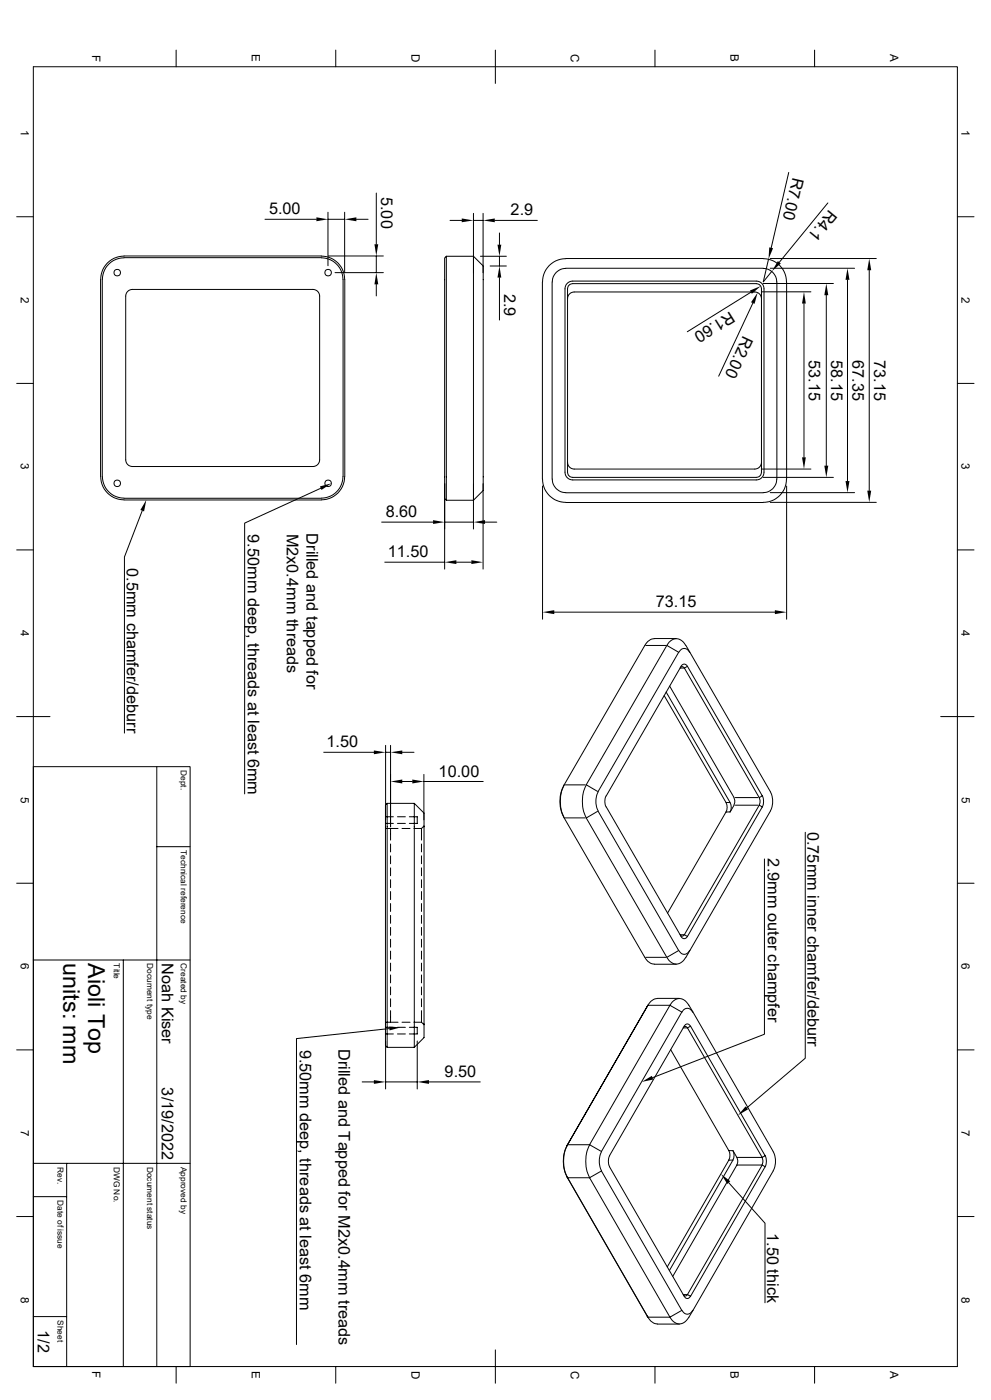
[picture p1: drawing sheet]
<svg xmlns="http://www.w3.org/2000/svg" width="297mm" height="420mm" viewBox="0 0 297 420" stroke-linecap="round" stroke-linejoin="round" font-family="sans-serif">
<g fill="none" stroke="#000" stroke-width=".3">
<path d="M52.8 15v5M100.6 15v5M148.5 15v10M196.3 15v5M244.1 15v5M10 20h276.9v390h-276.9zM112.8 57.9v15.4M236.4 51.7l-5.3 22.6M5 65h5M79.4 65.8h15.4M98.3 63.7v16M98.3 65.8h5"/>
<path d="M98.4 76.8h16.5M103.3 63.7v18M106.8 65.8h3.5M112.8 76.8v5M133.8 76.9h8.1M134.9 66.1h3.5M141.9 64v17.8M141.9 66.1h2.9M144 76.9h7.8M144.8 64v17.8M146.9 79.8h4.9M148.3 66.1h12.7"/>
<path d="M149.7 69.9v3.5M149.7 76.9v2.9M169.6 77.6h59.1M169.6 77.6a6.9 6.9 0 0 0-7 7v59.1a7 7 0 0 0 7 7M228.7 77.6a7 7 0 0 1 7.1 7l-.1 59.1a6.9 6.9 0 0 1-7 7M230.3 77.7l-1.5 6.8 2.6-3.1M230.8 77.6h31.8M248.1 60.9l-14.5 17.8M286.9 65h5M30.1 83.8v59.2M30.2 83.8a7 7 0 0 1 7-7h59.1a7 7 0 0 1 7 7v59.2a6.9 6.9 0 0 1-7 6.9M30.6 83.8v59.2"/>
<path d="M30.7 83.8a6.5 6.5 0 0 1 6.5-6.5h59.1a6.6 6.6 0 0 1 6.5 6.5v59.2a6.6 6.6 0 0 1-6.5 6.4M38.3 87.4l1.4-.6h54.1a2.02 2.02 0 0 1 2 2v49.2a2.02 2.02 0 0 1-2 2h-54.1a2.02 2.02 0 0 1-2-2v-49.2zM100.4 81.8h14.5M112.8 85.3v3.5M149.7 83.3v12.7M169.6 80.5h59.1M169.6 80.5a4 4 0 0 0-4.1 4.1v59.1a4.1 4.1 0 0 0 4.1 4.1M170 85l.8-.5 .9-.2h55a2.31 2.31 0 0 1 2.3 2.4v54.9a2.31 2.31 0 0 1-2.3 2.4h-55a2.31 2.31 0 0 1-2.4-2.4v-54.9l.2-.9zM170.3 85.8l.5-.5 .9-.2h55a1.59 1.59 0 0 1 1.5 1.6v54.9a1.59 1.59 0 0 1-1.5 1.6h-55a1.59 1.59 0 0 1-1.6-1.6v-54.9zM225 87.7l-19 11.8M225.6 90.9l-10.2 22M228.2 89.6a2.02 2.02 0 0 0-2-2h-54.1a2.02 2.02 0 0 0-2 2"/>
<path d="M228.3 87.5h14.7M228.7 80.5a4.1 4.1 0 0 1 4.1 4.1v59.1a4 4 0 0 1-4.1 4.1M228.8 85h21M230.8 80.5h25.3M241 91.1v46.1M247.6 88.6v51.1M254 83.9v60.4M260.5 81.1v66.1M5 115h5M286.9 115h5M170.1 138.7a2.02 2.02 0 0 0 2 2h54.1a2.02 2.02 0 0 0 2-2M30.2 143a6.9 6.9 0 0 0 7 6.9"/>
<path d="M30.7 143a6.5 6.5 0 0 0 6.5 6.4M37.2 149.5h59.1M37.2 150h59.1M42.6 153.2l-5.3 13.9v52.8M96.1 146.5l-22.8 10.4v81.3M114.4 156.6h15.4M133.3 145.1v25.6M133.3 156.6h8.6M133.8 150.1v-73.2l-.5 .5v72.2l.5 .5h8.1v-73.2l2.9 2.9v67.4l-2.9 2.9M141.9 145.1v13.6M144.8 145.1v25.6M145.4 156.6h3.5"/>
<path d="M162.6 145.8v40M169.6 147.8h59.1M169.6 150.7h59.1M228.3 140.7h14.7M228.8 143.2h21M230.8 150.7h31.8M230.8 147.8h25.3M235.8 145.8v40M5 165h5M115.3 168.7h18M136.8 168.7h4.5M286.9 165h5"/>
<path d="M166.1 183.6h66.1M193.5 193.6h6M200 193.7l3.2 1.9M202.7 191.6h-6.6a3.6 3.6 0 0 0-2.8 2l-24.2 41.9M203.4 195.7l-24.2 41.8M203.4 195.7a1.74 1.74 0 0 1 1.7-1.2 1.74 1.74 0 0 1 1.6 1.2M205.5 193.6a3 3 0 0 0-2.8-2 3 3 0 0 0-2.8 2l-24.2 41.9a11.1 11.1 0 0 0 0 9.9l24.2 41.8a3 3 0 0 0 2.8 2 3 3 0 0 0 2.8-2M205.6 193.6l25.3 43.9a6.5 6.5 0 0 1 0 5.8M206 199.9l-.9 .5M5 215h10M199.1 208.7l18.5 32M199.6 207.6l19.2 33.1"/>
<path d="M200.7 205.8l19.3 33.5M203.8 200.4a.67 .67 0 0 1 .7-.4 .67 .67 0 0 1 .6 .4M203.9 200.4h1.2M205.1 200.4l22.5 38.9 .8-.5M281.9 215h10M10 230h47v180M47 230v180M97 225.7h15.1M115.6 223.6v22.4M115.6 225.7h1.5M117.1 223.6v24.4M120.6 225.7h3.5"/>
<path d="M120.6 234.4h3M127 232.3v13.7M127 234.4h17.8M168.9 235.8a10.2 10.2 0 0 0 .2 9.6l24.2 41.8a3.6 3.6 0 0 0 2.8 2M169.1 235.5l-.2 .3M169.1 235.5a10.9 10.9 0 0 0 0 9.9M169.4 235.5h6M175.9 235.5l3.2 1.9M179.3 237.5a6.5 6.5 0 0 0 0 5.8M181.7 238.8a3.8 3.8 0 0 0 0 3.3M181.7 238.8l22.4-38.9a1.04 1.04 0 0 1 1-.7 1.04 1.04 0 0 1 .9 .7l22.5 38.9M220 239.3a2.51 2.51 0 0 1 0 2.2"/>
<path d="M220.4 239.3h6.8M227.5 239.3a2.51 2.51 0 0 1 0 2.2M228.5 238.8a3.8 3.8 0 0 1 0 3.3M47 254h10M115.5 248.5h3.8M115.5 245h2.4M115.5 247h2.4M116 241h8.2M117.1 248.5v3.5M117.1 253.2v2.4M117.1 256.8v2.3M119.1 245h2.4"/>
<path d="M119.1 247h2.4M120.5 248.5h2.4M122.7 245h2.4v2h-2.4M124.1 248.5h2.2M124.2 241l2.9 2.9v67.4l-2.9 2.9zM126.3 253.2v2.4M126.3 256.8v2.3M127.1 247.8l-.8 .7v3.5M169.4 245.4h6M179.1 243.4l-3.2 1.9M179.2 243.3l24.2 41.9M217.6 240.8a3.1 3.1 0 0 1 0 2.8l-17.5 30.3"/>
<path d="M217.6 243.6h1.1M217.6 240.7h1.1M218.8 240.8a3.1 3.1 0 0 1 0 2.8l1.2-2M220.4 241.6h6.8M228.4 242.1l-.8-.5-22.5 38.8h-1.2M228.5 242.1l-22.5 38.8a1.04 1.04 0 0 1-.9 .7 1.04 1.04 0 0 1-1-.7l-22.4-38.8M229.1 257.7v52.6l-33.5 13M230.9 243.3l-25.3 43.9M241.3 249.7v67.8l-17.5 14.9M5 265h5M117.1 260.3v2.4M117.1 263.9v2.4"/>
<path d="M117.1 267.5v2.4M117.1 271.1v2.3M117.1 274.6v2.4M117.1 278.2v2.4M126.3 260.3v2.4M126.3 263.9v2.4M126.3 267.5v2.4M126.3 271.1v2.3M126.3 274.6v2.4M126.3 278.2v2.4M286.9 265h5M10 288h47"/>
<path d="M37 288v122M117.1 281.8v2.3M117.1 285.3v2.4M117.1 288.9v2.4M117.1 292.5v2.4M117.1 296.1v2.3M117.1 299.6v2.4M126.3 281.8v2.3M126.3 285.3v2.4M126.3 288.9v2.4M126.3 292.5v2.4M126.3 296.1v2.3"/>
<path d="M126.3 299.6v2.4M193.5 287.2h6M196.1 289.3h6.6M197 299.6a3.6 3.6 0 0 0-2.8 2M197 299.5h6.6M203.2 285.2l-3.2 1.9M203.4 285.1a1.74 1.74 0 0 0 1.7 1.2 1.74 1.74 0 0 0 1.6-1.2M203.8 280.4a.67 .67 0 0 0 .7 .4 .67 .67 0 0 0 .6-.4M205.1 280.4l.9 .5M5 315h5M115.5 308.2h2.4M115.5 310.2h2.4"/>
<path d="M115.6 312.3v14.4M116 314.2l-.5-.5v-72.2l.5-.5v73.2h8.2M116.7 308.6l-27.8 3v91.8M117.1 303.2v3.5h-1.6M117.1 306.7h2.2M119.1 308.2h2.4M119.1 310.2h2.4M120.5 306.7h2.4M122.7 308.2h2.4v2h-2.4M124.1 306.7h2.2M125.1 312.3v14.4M126.3 303.2v3.5l.8 .7"/>
<path d="M194 301.9v.1M194.2 301.6h6.6M194.2 301.6l-24.3 42.1 .2-.3M194.2 301.6l-.2 .3M194.2 301.5l-.2 .4M200.8 301.6l3.5 2-24 41.8-3.6-2M200.8 301.6l-24.1 41.8M200.8 301.6a3 3 0 0 1 2.8-2 3 3 0 0 1 2.9 2M201 314.9l17.4 30.3M204.3 303.7a1.74 1.74 0 0 1 1.7-1.2 1.74 1.74 0 0 1 1.6 1.2M206 308.4l-1.2-.1a.66 .66 0 0 1 .7-.4 .66 .66 0 0 1 .5 .5M206 308.4l22.4 38.8"/>
<path d="M206.5 301.5l25.2 43.9M206.9 307.8a.98 .98 0 0 0-.9-.6 .98 .98 0 0 0-.9 .6l-22.4 38.9M207 307.8l-1 .6M207 307.8l22.3 38.9M286.9 315h5M108.5 324.6h3.6M115.6 324.6h9.5M128.6 324.6h15.3M10 359h10M10 349h47M20 349v61M169.9 343.8a10 10 0 0 0 0 9.1"/>
<path d="M170.1 353.3h6.6M170.1 353.3l-.2-.3 24.3 42.1M170.1 343.4h6.6M170.1 343.4a10.9 10.9 0 0 0 0 9.9M176.7 353.3l24.1 41.8M176.7 343.4a10.9 10.9 0 0 0 0 9.9M180.3 351.3l24 41.8-3.5 2M180.3 351.3l-3.6 2M180.3 345.5a6.5 6.5 0 0 0 0 5.7M182.7 350l22.4 38.9a.98 .98 0 0 0 .9 .7 .98 .98 0 0 0 .9-.7M182.7 346.7a3.8 3.8 0 0 0 0 3.3M218.4 354.8l10.9 12.1v23.9"/>
<path d="M218.4 345.2a3.1 3.1 0 0 1 0 2.8M218.4 345.2h1.3M219.7 345.2a3.1 3.1 0 0 1 0 2.8M219.7 345.2l1.2 2h7.5M220.9 347.3a2.51 2.51 0 0 1 0 2.2M228.4 347.3a2.51 2.51 0 0 1 0 2.2M228.4 349.5h-7.5l-19.3 33.4M228.4 349.5l.9 .5M228.4 349.5l-22.4 38.9M229.3 346.7l-.9 .5M229.3 350l-22.3 38.9M229.3 346.7a3.8 3.8 0 0 1 0 3.3"/>
<path d="M231.7 345.5a6.5 6.5 0 0 1 0 5.7l-25.2 44a3 3 0 0 1-2.9 2 3 3 0 0 1-2.8-2.1M5 365h5M286.9 365h5M10 395h10M194 394.8h.1M194 394.8l.2 .3M194.2 395.1h6.6M194.2 395.1a3.6 3.6 0 0 0 2.8 2.1h6.6M200 380.1l18.4-32.1h1.3l-19.1 33.2M204.3 393.1a1.74 1.74 0 0 0 1.7 1.2 1.74 1.74 0 0 0 1.6-1.2M204.8 388.4h1.2M206 388.4l1 .5"/>
<path d="M206 388.3a.66 .66 0 0 1-.5 .5 .66 .66 0 0 1-.7-.4M52.8 410v5M100.6 410v5M148.5 405v10M196.3 410v5M244.1 410v5"/>
<circle cx="35.1" cy="81.8" r=".98"/>
<circle cx="98.4" cy="81.8" r=".98"/>
<circle cx="35.1" cy="145" r=".98"/>
<circle cx="98.4" cy="145" r=".98"/>
</g>
<g fill="#000">
<path d="M94.8 65.2l3.5 .6-3.5 .6zM103.3 65.8l3.5-.6v1.2zM112.2 73.3h1.2l-.6 3.5zM138.4 65.5l3.5 .6-3.5 .6zM144.8 66.1l3.5-.6v1.2zM149.1 73.4h1.1l-.5 3.5zM230.5 74.2l1.2 .3-1.4 3.2zM233.1 78.3l.9 .7-2.6 2.4zM112.8 81.8l.6 3.5h-1.2zM149.7 79.8l.5 3.5h-1.1zM224.7 87.2l3.3-1.4-2.7 2.3zM227.1 87.8l-1 3.3-1-.4z"/>
<path d="M241 87.5l.5 3.6h-1.1zM247.6 85l.6 3.6h-1.1zM254 80.5l.6 3.4h-1.2zM260.5 77.6l.6 3.5h-1.2zM240.4 137.2h1.1l-.5 3.5zM247.1 139.7h1.1l-.6 3.5zM43.9 149.9l-.7 3.5-1.1-.4zM95.9 145.9l3.4-.9-2.9 2zM129.8 156l3.5 .6-3.5 .6zM141.9 156.6l3.5-.6v1.2zM253.4 144.3h1.2l-.6 3.5zM259.9 147.2h1.2l-.6 3.5z"/>
<path d="M133.3 168.7l3.5-.6v1.1zM141.3 168.1l3.5 .6-3.5 .5zM162.6 183.6l3.5-.6v1.2zM232.2 183l3.6 .6-3.6 .6zM112.1 225.1l3.5 .6-3.5 .6zM117.1 225.7l3.5-.6v1.2zM117.1 234.4l3.5-.6v1.2zM123.6 233.8l3.4 .6-3.4 .6zM116.6 308l3.6 .2-3.4 .9zM112.1 324l3.5 .6-3.5 .6zM125.1 324.6l3.5-.6v1.2zM192.3 324.6l3.1-1.9 .4 1.1z"/>
<path d="M223.5 331.9l.7 .9-3.1 1.8zM216.1 352.2l2.8 2.2-.9 .8z"/>
</g>
<g font-size="7">
<text x="19" y="289" transform="rotate(90 19 289)">units: mm</text>
<text x="26.5" y="289" transform="rotate(90 26.5 289)">Aioli Top</text>
</g>
<g font-size="4.9">
<text x="237.6" y="53" transform="rotate(103 237.6 53)">R7.00</text>
<text x="114.3" y="59.1" transform="rotate(90 114.3 59.1)">5.00</text>
<text x="80.6" y="64.3">5.00</text>
<text x="153" y="64.6">2.9</text>
<text x="248.5" y="62.6" transform="rotate(129 248.5 62.6)">R4.1</text>
<text x="151.1" y="88.1" transform="rotate(90 151.1 88.1)">2.9</text>
<text x="218.8" y="93.3" transform="rotate(148 218.8 93.3)">R1.60</text>
<text x="222.7" y="100.6" transform="rotate(115 222.7 100.6)">R2.00</text>
<text x="242.4" y="108" transform="rotate(90 242.4 108)">53.15</text>
<text x="249.1" y="108" transform="rotate(90 249.1 108)">58.15</text>
<text x="262" y="108" transform="rotate(90 262 108)">73.15</text>
<text x="255.5" y="108" transform="rotate(90 255.5 108)">67.35</text>
<text x="115.6" y="155.2">8.60</text>
<text x="74.3" y="160.2" transform="rotate(90 74.3 160.2)">9.50mm deep, threads at least 6mm</text>
<text x="86" y="160.1" transform="rotate(90 86 160.1)">M2x0.4mm threads</text>
<text x="91.8" y="160" transform="rotate(90 91.8 160)">Drilled and tapped for</text>
<text x="116.2" y="167.2">11.50</text>
<text x="38" y="170.4" transform="rotate(90 38 170.4)">0.5mm chamfer/deburr</text>
<text x="196.5" y="182.2">73.15</text>
<text x="97.9" y="224.2">1.50</text>
<text x="131.4" y="233">10.00</text>
<text x="242.1" y="249.5" transform="rotate(90 242.1 249.5)">0.75mm inner chamfer/deburr</text>
<text x="230.1" y="257.5" transform="rotate(90 230.1 257.5)">2.9mm outer champfer</text>
<text x="48.5" y="289" transform="rotate(90 48.5 289)">Noah Kiser</text>
<text x="89.8" y="314.9" transform="rotate(90 89.8 314.9)">9.50mm deep, threads at least 6mm</text>
<text x="101.5" y="314.7" transform="rotate(90 101.5 314.7)">Drilled and Tapped for M2x0.4mm treads</text>
<text x="133.3" y="323.1">9.50</text>
<text x="48.5" y="326.2" transform="rotate(90 48.5 326.2)">3/19/2022</text>
<text x="230" y="369.9" transform="rotate(90 230 369.9)">1.50 thick</text>
<text x="11.3" y="399.1" transform="rotate(90 11.3 399.1)">1/2</text>
</g>
<g font-size="3.5">
<text x="27.6" y="16.4" transform="rotate(90 27.6 16.4)">F</text>
<text x="75.5" y="16.3" transform="rotate(90 75.5 16.3)">E</text>
<text x="123.3" y="16.3" transform="rotate(90 123.3 16.3)">D</text>
<text x="171.1" y="16.3" transform="rotate(90 171.1 16.3)">C</text>
<text x="218.9" y="16.3" transform="rotate(90 218.9 16.3)">B</text>
<text x="266.8" y="16.3" transform="rotate(90 266.8 16.3)">A</text>
<text x="6.2" y="39" transform="rotate(90 6.2 39)">1</text>
<text x="288.2" y="39" transform="rotate(90 288.2 39)">1</text>
<text x="6.2" y="89" transform="rotate(90 6.2 89)">2</text>
<text x="288.2" y="89" transform="rotate(90 288.2 89)">2</text>
<text x="6.3" y="139" transform="rotate(90 6.3 139)">3</text>
<text x="288.2" y="139" transform="rotate(90 288.2 139)">3</text>
<text x="6.2" y="189" transform="rotate(90 6.2 189)">4</text>
<text x="288.2" y="189" transform="rotate(90 288.2 189)">4</text>
<text x="6.3" y="239" transform="rotate(90 6.3 239)">5</text>
<text x="288.2" y="239" transform="rotate(90 288.2 239)">5</text>
<text x="6.3" y="289" transform="rotate(90 6.3 289)">6</text>
<text x="288.2" y="289" transform="rotate(90 288.2 289)">6</text>
<text x="6.3" y="339" transform="rotate(90 6.3 339)">7</text>
<text x="288.2" y="339" transform="rotate(90 288.2 339)">7</text>
<text x="6.3" y="389" transform="rotate(90 6.3 389)">8</text>
<text x="288.2" y="389" transform="rotate(90 288.2 389)">8</text>
<text x="27.6" y="411.4" transform="rotate(90 27.6 411.4)">F</text>
<text x="75.5" y="411.3" transform="rotate(90 75.5 411.3)">E</text>
<text x="123.3" y="411.2" transform="rotate(90 123.3 411.2)">D</text>
<text x="171.1" y="411.2" transform="rotate(90 171.1 411.2)">C</text>
<text x="218.9" y="411.3" transform="rotate(90 218.9 411.3)">B</text>
<text x="266.8" y="411.3" transform="rotate(90 266.8 411.3)">A</text>
</g>
<g font-size="2.5">
<text x="54.2" y="231" transform="rotate(90 54.2 231)">Dept.</text>
<text x="54.2" y="255" transform="rotate(90 54.2 255)">Technical reference</text>
<text x="34.2" y="289" transform="rotate(90 34.2 289)">Title</text>
<text x="44.2" y="289" transform="rotate(90 44.2 289)">Document type</text>
<text x="54.2" y="289" transform="rotate(90 54.2 289)">Created by</text>
<text x="17.2" y="350" transform="rotate(90 17.2 350)">Rev.</text>
<text x="34.2" y="350" transform="rotate(90 34.2 350)">DWG No.</text>
<text x="44.2" y="350" transform="rotate(90 44.2 350)">Document status</text>
<text x="54.2" y="350" transform="rotate(90 54.2 350)">Approved by</text>
<text x="17.2" y="360" transform="rotate(90 17.2 360)">Date of issue</text>
<text x="17.2" y="396" transform="rotate(90 17.2 396)">Sheet</text>
</g>
</svg>
